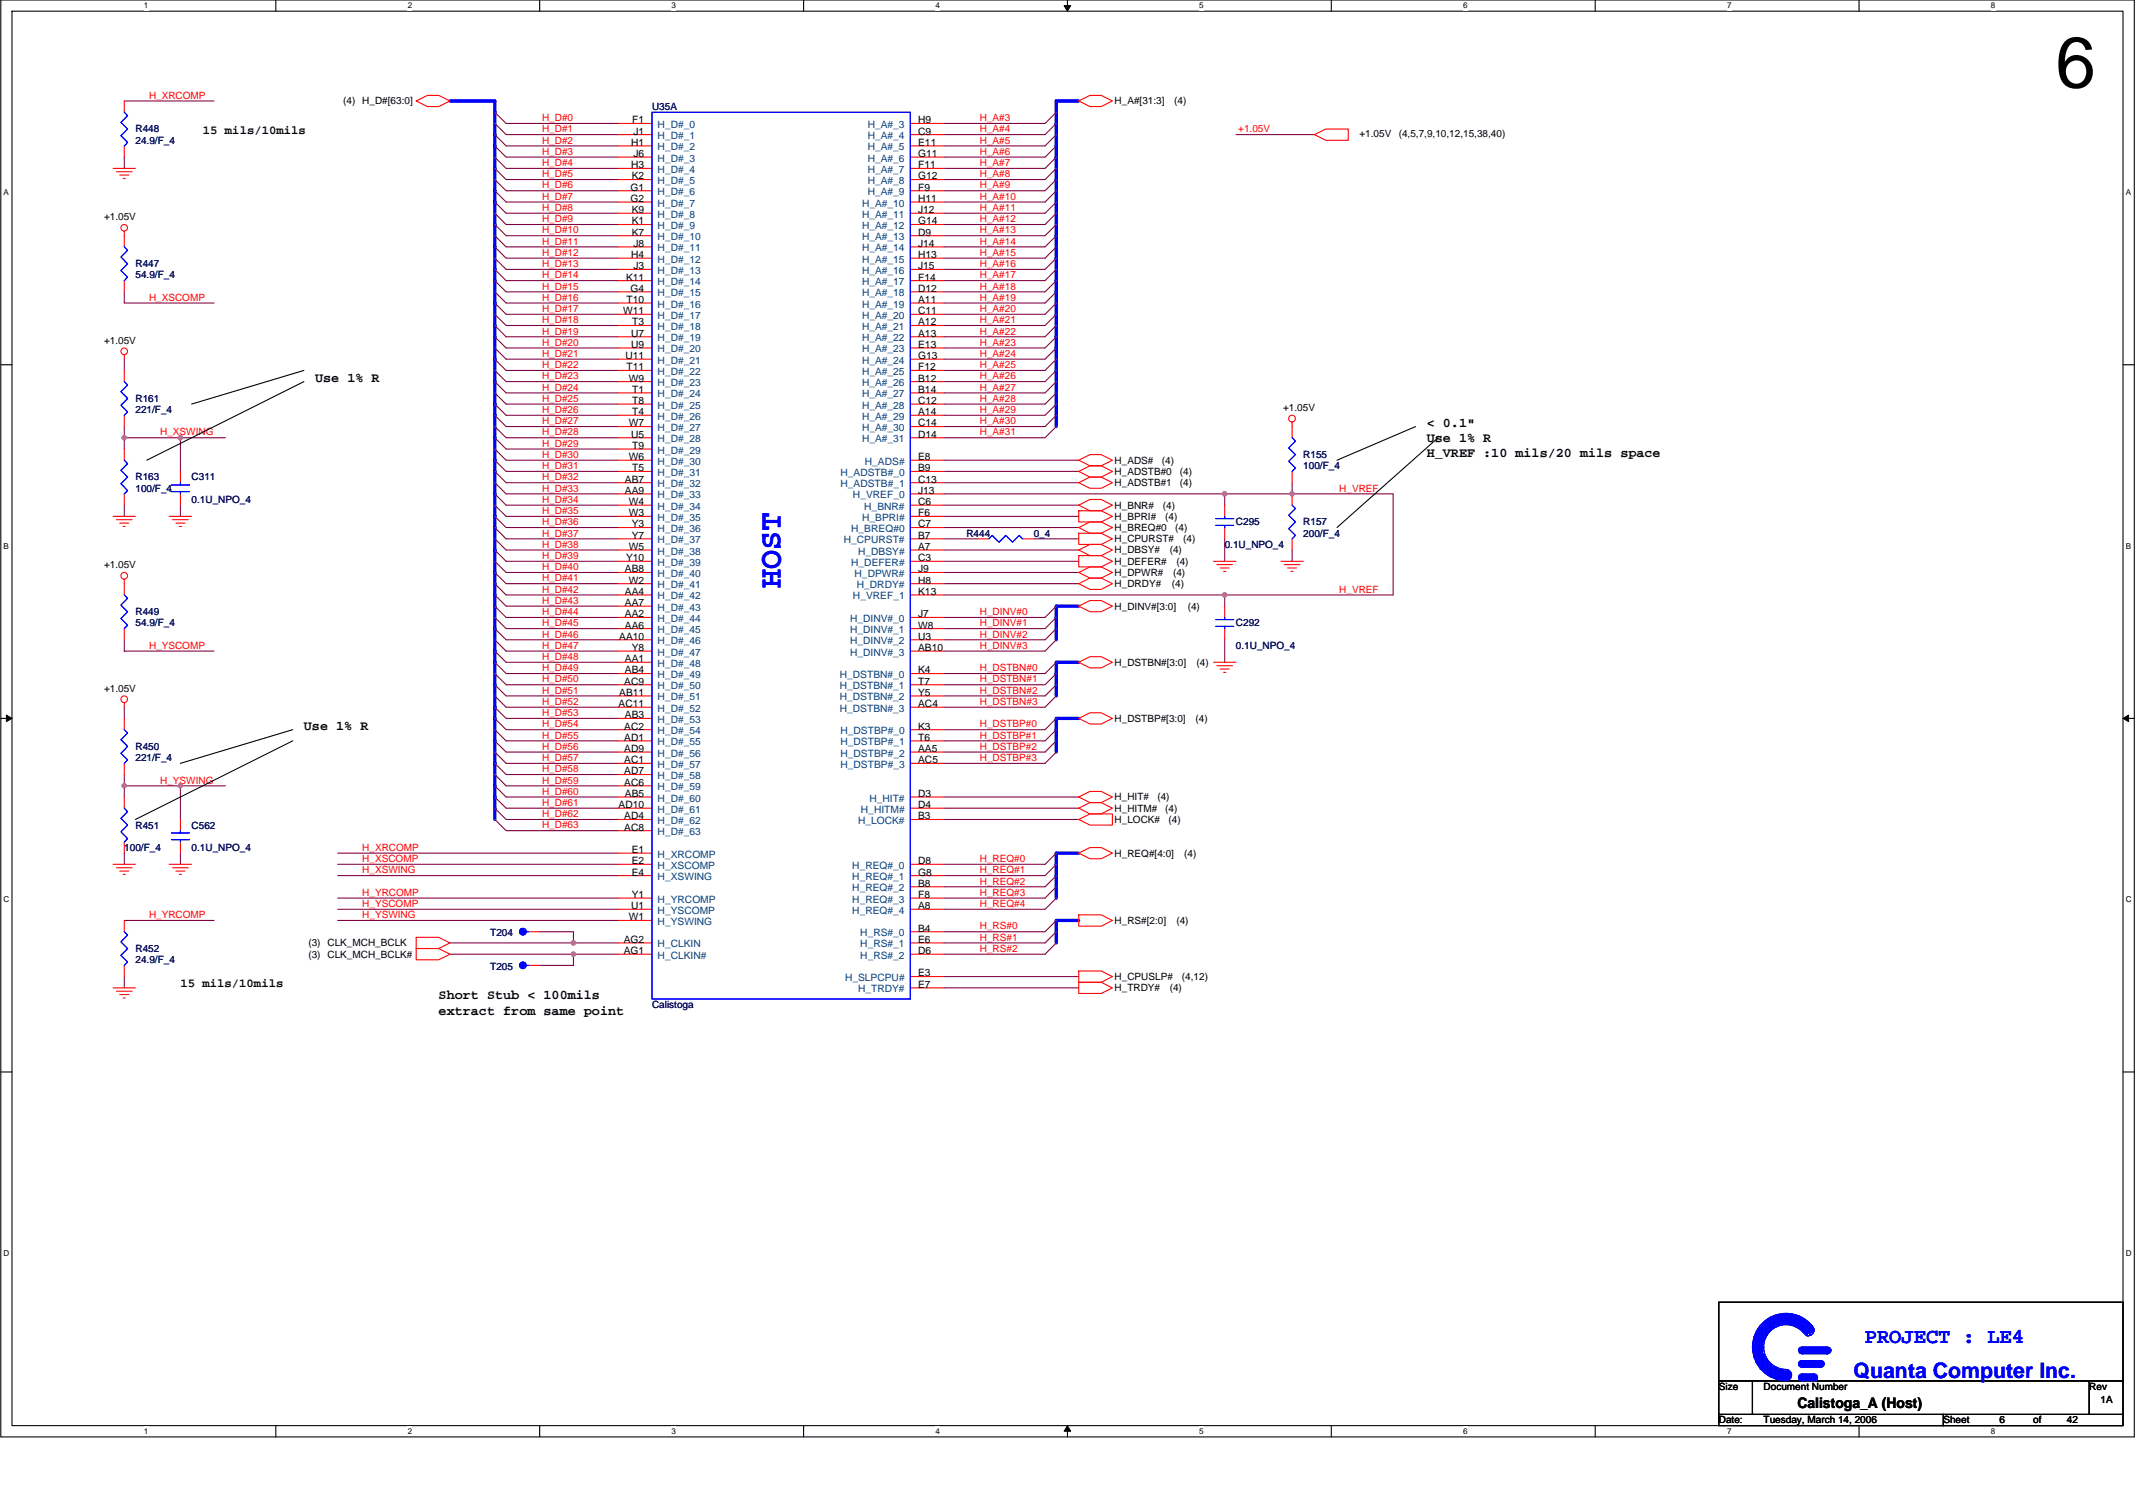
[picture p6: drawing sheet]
<svg xmlns="http://www.w3.org/2000/svg" width="420mm" height="297mm" viewBox="0 0 420 297" stroke-linecap="round" stroke-linejoin="round" font-family="sans-serif">
<path d="M.2 0h419.8v282.9h-419.8zM2.4 2.2h415.4v278.4h-415.4z" fill="none" stroke="#000" stroke-width=".21"/>
<g fill="#fff">
<path d="M28.3 .2h.9v1.8h-.9z"/>
<path d="M28.3 280.8h.9v1.8h-.9z"/>
</g>
<path d="M54.3 0v2.2M54.3 280.6v2.2" fill="none" stroke="#000" stroke-width=".21"/>
<g fill="#fff">
<path d="M80.2 .2h.9v1.8h-.9z"/>
<path d="M80.2 280.8h.9v1.8h-.9z"/>
</g>
<path d="M106.2 0v2.2M106.2 280.6v2.2" fill="none" stroke="#000" stroke-width=".21"/>
<g fill="#fff">
<path d="M132.2 .2h.8v1.8h-.8z"/>
<path d="M132.2 280.8h.8v1.8h-.8z"/>
</g>
<path d="M158.1 0v2.2M158.1 280.6v2.2" fill="none" stroke="#000" stroke-width=".21"/>
<g fill="#fff">
<path d="M184.1 .2h.9v1.8h-.9z"/>
<path d="M184.1 280.8h.9v1.8h-.9z"/>
</g>
<path d="M210.1 0v2.2M210.1 280.6v2.2" fill="none" stroke="#000" stroke-width=".21"/>
<path d="M209.4 1.1h1.3l-.6 1.1zM210.1 280.6l.6 1.1h-1.3z" fill="#000" stroke="#000" stroke-width=".2"/>
<g fill="#fff">
<path d="M236 .2h.9v1.8h-.9z"/>
<path d="M236 280.8h.9v1.8h-.9z"/>
</g>
<path d="M262 0v2.2M262 280.6v2.2" fill="none" stroke="#000" stroke-width=".21"/>
<g fill="#fff">
<path d="M287.9 .2h.9v1.8h-.9z"/>
<path d="M287.9 280.8h.9v1.8h-.9z"/>
</g>
<path d="M313.9 0v2.2M313.9 280.6v2.2" fill="none" stroke="#000" stroke-width=".21"/>
<g fill="#fff">
<path d="M339.9 .2h.9v1.8h-.9z"/>
<path d="M339.9 280.8h.9v1.8h-.9z"/>
</g>
<path d="M365.9 0v2.2M365.9 280.6v2.2" fill="none" stroke="#000" stroke-width=".21"/>
<g fill="#fff">
<path d="M391.8 .2h.9v1.8h-.9z"/>
<path d="M391.8 280.8h.9v1.8h-.9z"/>
<path d="M.7 37h1.1v1.8h-1.1z"/>
<path d="M418.3 37h1.1v1.8h-1.1z"/>
<path d="M.7 106.6h1.1v1.8h-1.1z"/>
<path d="M418.3 106.6h1.1v1.8h-1.1z"/>
</g>
<path d="M.2 71.8h2.2M417.8 71.8h2.2" fill="none" stroke="#000" stroke-width=".21"/>
<g fill="#fff">
<path d="M.7 176.2h1.2v1.8h-1.2z"/>
<path d="M418.3 176.2h1.2v1.8h-1.2z"/>
</g>
<path d="M.2 141.4h2.2M417.8 141.4h2.2" fill="none" stroke="#000" stroke-width=".21"/>
<path d="M1.3 140.8l1.1 .6-1.1 .6zM417.8 141.4l1.1-.6v1.2z" fill="#000" stroke="#000" stroke-width=".2"/>
<g fill="#fff">
<path d="M.7 245.8h1.2v1.8h-1.2z"/>
<path d="M418.3 245.8h1.2v1.8h-1.2z"/>
</g>
<g fill="none" stroke="#000" stroke-width=".21">
<path d="M59.8 72.9l-22.1 6.6M59.8 75.1l-30.9 15.5M278.6 84l-15.5 6.6M283 86.2l-19.9 17.6M57.6 143.6l-22.1 6.7M57.6 145.8l-30.9 15.5M.2 211h2.2M417.8 211h2.2M338.3 256.3h79.5v15.5h-79.5zM338.3 271.8h6.6v6.6h-6.6zM338.3 278.4h44.1v2.2h-44.1zM344.9 271.8h66.3v6.6h-66.3z"/>
<path d="M382.4 278.4h35.4v2.2h-35.4zM411.2 271.8h6.6v6.6h-6.6z"/>
</g>
<path d="M88.6 19.9h8.8v141.4M212.3 19.9h-4.4v64.1M212.3 119.3h-4.4v6.6M212.3 130.4h-4.4v6.6M212.3 141.4h-4.4v6.6M212.3 167.9h-4.4v8.9M212.3 181.2h-4.4v4.4" fill="none" stroke="#00f" stroke-width=".66"/>
<g fill="none" stroke="#800040" stroke-width=".21">
<path d="M24.5 19.9h17.6M24.5 30.9v2.2M97.4 22.1l2.2 2.2h22.1M97.4 24.3l2.2 2.2h22.1M97.4 26.5l2.2 2.2h22.1M97.4 28.7l2.2 2.2h22.1M97.4 30.9l2.2 2.2h22.1M97.4 33.1l2.2 2.2h22.1M97.4 35.3l2.2 2.2h22.1M97.4 37.5l2.2 2.3h22.1M97.4 39.8l2.2 2.2h22.1M207.9 22.1l-2.2 2.2h-19.9"/>
<path d="M207.9 24.3l-2.2 2.2h-19.9M207.9 26.5l-2.2 2.2h-19.9M207.9 28.7l-2.2 2.2h-19.9M207.9 30.9l-2.2 2.2h-19.9M207.9 33.1l-2.2 2.2h-19.9M207.9 35.3l-2.2 2.2h-19.9M207.9 37.5l-2.2 2.3h-19.9M207.9 39.8l-2.2 2.2h-19.9M243.2 26.5h15.5M24.5 57.4v2.2h17.6M97.4 42l2.2 2.2h22.1M97.4 44.2l2.2 2.2h22.1"/>
<path d="M97.4 46.4l2.2 2.2h22.1M97.4 48.6l2.2 2.2h22.1M97.4 50.8l2.2 2.2h22.1M97.4 53l2.2 2.2h22.1M97.4 55.2l2.2 2.2h22.1M97.4 57.4l2.2 2.2h22.1M97.4 59.6l2.2 2.3h22.1M207.9 42l-2.2 2.2h-19.9M207.9 44.2l-2.2 2.2h-19.9M207.9 46.4l-2.2 2.2h-19.9M207.9 48.6l-2.2 2.2h-19.9M207.9 50.8l-2.2 2.2h-19.9"/>
<path d="M207.9 53l-2.2 2.2h-19.9M207.9 55.2l-2.2 2.2h-19.9M207.9 57.4l-2.2 2.2h-19.9M207.9 59.6l-2.2 2.3h-19.9M24.5 70.7v2.2M97.4 61.9l2.2 2.2h22.1M97.4 64.1l2.2 2.2h22.1M97.4 66.3l2.2 2.2h22.1M97.4 68.5l2.2 2.2h22.1M97.4 70.7l2.2 2.2h22.1M97.4 72.9l2.2 2.2h22.1M97.4 75.1l2.2 2.2h22.1"/>
<path d="M97.4 77.3l2.2 2.2h22.1M97.4 79.5l2.2 2.2h22.1M207.9 61.9l-2.2 2.2h-19.9M207.9 64.1l-2.2 2.2h-19.9M207.9 66.3l-2.2 2.2h-19.9M207.9 68.5l-2.2 2.2h-19.9M207.9 70.7l-2.2 2.2h-19.9M207.9 72.9l-2.2 2.2h-19.9M207.9 75.1l-2.2 2.2h-19.9M207.9 77.3l-2.2 2.2h-19.9M207.9 79.5l-2.2 2.2h-19.9M24.5 86.2h19.9"/>
<path d="M24.5 84v4.4M24.5 99.4v2.2M35.5 86.2v6.6M35.5 99.4v2.2M97.4 84l2.2 2.2h22.1M97.4 95l2.2 2.2h22.1M97.4 81.7l2.2 2.3h22.1M97.4 88.4l2.2 2.2h22.1M97.4 90.6l2.2 2.2h22.1M97.4 92.8l2.2 2.2h22.1M97.4 99.4l2.2 2.2h22.1M97.4 86.2l2.2 2.2h22.1"/>
<path d="M97.4 97.2l2.2 2.2h22.1M185.8 97.2h88.4v19.9h-88.4M185.8 90.6h26.5M185.8 92.8h26.5M185.8 95h26.5M185.8 99.4h26.5M207.9 84l-2.2 2.2h-19.9M207.9 81.7l-2.2 2.3h-19.9M241 97.2v2.2M254.3 95v2.2M97.4 101.6l2.2 2.2h22.1M97.4 108.3l2.2 2.2h22.1"/>
<path d="M97.4 110.5l2.2 2.2h22.1M97.4 112.7l2.2 2.2h22.1M97.4 119.3l2.2 2.2h22.1M97.4 114.9l2.2 2.2h22.1M97.4 106.1l2.2 2.2h22.1M97.4 103.8l2.2 2.3h22.1M97.4 117.1l2.2 2.2h22.1M185.8 101.6h26.5M185.8 103.8h26.5M185.8 110.5h26.5M185.8 112.7h26.5M185.8 114.9h26.5"/>
<path d="M185.8 108.3h26.5M185.8 106.1h6.6M203.4 106.1h8.9M207.9 119.3l-2.2 2.2h-19.9M241 106.1v4.4M241 117.1v2.2M254.3 108.3v2.2M24.5 125.9v2.3h17.6M24.5 139.2v2.2M97.4 121.5l2.2 2.2h22.1M97.4 123.7l2.2 2.2h22.1M97.4 125.9l2.2 2.3h22.1"/>
<path d="M97.4 130.4l2.2 2.2h22.1M97.4 132.6l2.2 2.2h22.1M97.4 134.8l2.2 2.2h22.1M97.4 137l2.2 2.2h22.1M97.4 128.2l2.2 2.2h22.1M97.4 139.2l2.2 2.2h22.1M207.9 121.5l-2.2 2.2h-19.9M207.9 123.7l-2.2 2.2h-19.9M207.9 125.9l-2.2 2.3h-19.9M207.9 130.4l-2.2 2.2h-19.9M207.9 132.6l-2.2 2.2h-19.9M207.9 134.8l-2.2 2.2h-19.9"/>
<path d="M207.9 137l-2.2 2.2h-19.9M241 125.9v4.5M24.5 154.7h11v6.6M24.5 152.5v4.4M35.5 154.7h8.9M97.4 141.4l2.2 2.2h22.1M97.4 143.6l2.2 2.2h22.1M97.4 145.8l2.2 2.2h22.1M97.4 148l2.2 2.3h22.1M97.4 154.7l2.2 2.2h22.1M97.4 156.9l2.2 2.2h22.1M97.4 159.1l2.2 2.2h22.1"/>
<path d="M97.4 152.5l2.2 2.2h22.1M97.4 150.3l2.2 2.2h22.1M185.8 156.9h26.5M185.8 159.1h26.5M207.9 141.4l-2.2 2.2h-19.9M207.9 143.6l-2.2 2.2h-19.9M207.9 145.8l-2.2 2.2h-19.9M207.9 148l-2.2 2.3h-19.9M24.5 167.9v2.2M35.5 167.9v2.2M66.5 170.1h55.2M66.5 172.4h55.2"/>
<path d="M66.5 176.8h55.2M66.5 179h55.2M66.5 167.9h55.2M97.4 161.3l2.2 2.2h22.1M185.8 161.3h26.5M207.9 167.9l-2.2 2.2h-19.9M207.9 170.1l-2.2 2.3h-19.9M207.9 172.4l-2.2 2.2h-19.9M207.9 174.6l-2.2 2.2h-19.9M207.9 176.8l-2.2 2.2h-19.9M24.5 192.2v2.3M24.5 181.2h17.6"/>
<path d="M66.5 181.2h55.2M88.6 187.8h24.2v2.2h-6.6M88.6 185.6h33.1M106.2 183.4h6.6v2.2M112.8 187.8h8.9M185.8 192.2h26.5M185.8 194.5h26.5M207.9 183.4l-2.2 2.2h-19.9M207.9 181.2l-2.2 2.2h-19.9M207.9 185.6l-2.2 2.2h-19.9"/>
</g>
<g fill="#f0f" stroke="#f0f" stroke-width=".21">
<circle cx="35.5" cy="86.2" r=".43"/>
<circle cx="24.4" cy="86.2" r=".43"/>
<circle cx="241" cy="97.2" r=".43"/>
<circle cx="35.5" cy="154.7" r=".43"/>
<circle cx="24.5" cy="154.7" r=".43"/>
<circle cx="254.3" cy="97.2" r=".43"/>
<circle cx="112.8" cy="185.6" r=".43"/>
<circle cx="112.8" cy="187.8" r=".43"/>
<circle cx="241" cy="117.1" r=".43"/>
</g>
<g fill="none" stroke="#f00" stroke-width=".21">
<path d="M24.5 19.9v2.2M81.9 19.9l2.2-1.1h2.2l2.3 1.1-2.3 1.1h-2.2zM212.3 19.9l2.2-1.1h2.2l2.2 1.1-2.2 1.1h-2.2zM22.3 33.1h4.4M22.9 33.8h3.1M23.6 34.5h1.7M24.2 35.1h.5M24.5 28.7v2.2M121.7 33.1h6.6M121.7 24.3h6.6M121.7 26.5h6.6M121.7 28.7h6.6"/>
<path d="M121.7 30.9h6.6M121.7 35.3h6.6M121.7 37.5h6.6M121.7 39.8h6.6M179.1 33.1h6.7M179.1 24.3h6.7M179.1 26.5h6.7M179.1 28.7h6.7M179.1 30.9h6.7M179.1 35.3h6.7M179.1 37.5h6.7M179.1 39.8h6.7"/>
<path d="M258.7 26.5l2.2-1.1h4.4v2.2h-4.4zM24.5 45.5v3.1M24.5 55.2v2.2M121.7 42h6.6M121.7 44.2h6.6M121.7 46.4h6.6M121.7 48.6h6.6M121.7 50.8h6.6M121.7 53h6.6M121.7 55.2h6.6M121.7 57.4h6.6M121.7 59.6h6.6"/>
<path d="M179.1 42h6.7M179.1 44.2h6.7M179.1 46.4h6.7M179.1 48.6h6.7M179.1 50.8h6.7M179.1 53h6.7M179.1 55.2h6.7M179.1 57.4h6.7M179.1 59.6h6.7M24.5 69.8v.9M24.5 72.9v2.2M121.7 61.9h6.6"/>
<path d="M121.7 64.1h6.6M121.7 66.3h6.6M121.7 68.5h6.6M121.7 70.7h6.6M121.7 72.9h6.6M121.7 75.1h6.6M121.7 77.3h6.6M121.7 79.5h6.6M179.1 61.9h6.7M179.1 64.1h6.7M179.1 66.3h6.7M179.1 68.5h6.7"/>
<path d="M179.1 70.7h6.7M179.1 72.9h6.7M179.1 75.1h6.7M179.1 77.3h6.7M179.1 79.5h6.7M24.5 81.7v2.3M24.5 88.4v2.2M24.5 97.2v2.2M35.5 92.8v2.2M35.5 97.2v2.2M121.7 81.7h6.6M121.7 84h6.6"/>
<path d="M121.7 86.2h6.6M121.7 90.6h6.6M121.7 92.8h6.6M121.7 95h6.6M121.7 97.2h6.6M121.7 99.4h6.6M121.7 88.4h6.6M179.1 81.7h6.7M179.1 84h6.7M179.1 86.2h6.7M179.1 90.6h6.7M179.1 92.8h6.7"/>
<path d="M179.1 95h6.7M179.1 97.2h6.7M179.1 99.4h6.7M212.3 90.6l2.2-1.1h2.2l2.2 1.1-2.2 1.1h-2.2zM212.3 92.8l2.2-1.1h2.2l2.2 1.1-2.2 1.1h-2.2zM212.3 95l2.2-1.1h2.2l2.2 1.1-2.2 1.1h-2.2zM212.3 99.4l2.2-1.1h2.2l2.2 1.1-2.2 1.1h-2.2zM241 99.4v2.2M254.3 83.1v3.1M254.3 92.8v2.2M254.3 97.2v2.2M22.3 101.6h4.4"/>
<path d="M22.9 102.3h3.1M23.6 103h1.7M24.2 103.6h.5M24.5 114v3.1M33.3 101.6h4.4M34 102.3h3.1M34.6 103h1.8M35.3 103.6h.4M121.7 110.5h6.6M121.7 101.6h6.6M121.7 106.1h6.6M121.7 103.8h6.6"/>
<path d="M121.7 108.3h6.6M121.7 112.7h6.6M121.7 114.9h6.6M121.7 117.1h6.6M121.7 119.3h6.6M179.1 110.5h6.7M179.1 101.6h6.7M179.1 106.1h6.7M179.1 103.8h6.7M179.1 108.3h6.7M179.1 112.7h6.7M179.1 114.9h6.7"/>
<path d="M179.1 117.1h6.7M192.4 106.1h2.2M201.2 106.1h2.2M212.3 119.3l2.2-1.1h2.2l2.2 1.1-2.2 1.1h-2.2zM212.3 103.8l2.2-1.1h2.2l2.2 1.1-2.2 1.2h-2.2zM212.3 108.3l2.2-1.1h2.2l2.2 1.1-2.2 1.1h-2.2zM212.3 114.9l2.2-1.1h2.2l2.2 1.1-2.2 1.1h-2.2zM212.3 112.7l2.2-1.1h2.2l2.2 1.1-2.2 1.1h-2.2zM212.3 100.5h4.4l2.2 1.1-2.2 1.1h-4.4zM212.3 105h4.4l2.2 1.1-2.2 1.1h-4.4zM212.3 109.4h4.4l2.2 1.1-2.2 1.1h-4.4zM238.8 110.5h4.4"/>
<path d="M239.5 111.1h3.1M240.1 111.8h1.8M240.8 112.5h.4M241 103.8v2.3M241 119.3v2.2M252.1 110.5h4.4M252.7 111.1h3.1M253.4 111.8h1.8M254.1 112.5h.4M254.3 106.1v2.2M24.5 123.7v2.2M24.5 138.3v.9"/>
<path d="M121.7 130.4h6.6M121.7 121.5h6.6M121.7 123.7h6.6M121.7 125.9h6.6M121.7 128.2h6.6M121.7 132.6h6.6M121.7 134.8h6.6M121.7 137h6.6M121.7 139.2h6.6M179.1 121.5h6.7M179.1 123.7h6.7M179.1 125.9h6.7"/>
<path d="M179.1 128.2h6.7M179.1 132.6h6.7M179.1 134.8h6.7M179.1 137h6.7M179.1 139.2h6.7M212.3 130.4l2.2-1.1h2.2l2.2 1.1-2.2 1.1h-2.2zM238.8 130.4h4.4M239.5 131h3.1M240.1 131.7h1.8M240.8 132.4h.4M241 123.7v2.2M24.5 141.4v2.2"/>
<path d="M24.5 150.3v2.2M24.5 156.9v2.2M121.7 141.4h6.6M121.7 143.6h6.6M121.7 145.8h6.6M121.7 148h6.6M121.7 150.3h6.6M121.7 152.5h6.6M121.7 154.7h6.6M121.7 156.9h6.6M121.7 159.1h6.6M179.1 143.6h6.7"/>
<path d="M179.1 145.8h6.7M179.1 148h6.7M179.1 150.3h6.7M179.1 156.9h6.7M179.1 159.1h6.7M212.3 141.4l2.2-1.1h2.2l2.2 1.1-2.2 1.1h-2.2zM212.3 156.9l2.2-1.1h2.2l2.2 1.1-2.2 1.1h-2.2zM212.3 159.1l2.2-1.1h2.2l2.2 1.1-2.2 1.1h-2.2zM22.3 170.1h4.4M22.9 170.8h3.1M23.6 171.5h1.7M24.2 172.1h.5"/>
<path d="M24.5 165.7v2.2M33.3 170.1h4.4M34 170.8h3.1M34.6 171.5h1.8M35.3 172.1h.4M35.5 161.3v2.2M35.5 165.7v2.2M121.7 170.1h6.6M121.7 167.9h6.6M121.7 172.4h6.6M121.7 176.8h6.6M121.7 179h6.6"/>
<path d="M121.7 161.3h6.6M121.7 163.5h6.6M179.1 170.1h6.7M179.1 172.4h6.7M179.1 176.8h6.7M179.1 179h6.7M179.1 161.3h6.7M179.1 174.6h6.7M212.3 167.9l2.2-1.1h2.2l2.2 1.1-2.2 1.1h-2.2zM212.3 161.3l2.2-1.1h4.4v2.2h-4.4zM22.3 194.5h4.4M22.9 195.1h3.1"/>
<path d="M23.6 195.8h1.7M24.2 196.4h.5M24.5 181.2v2.2M24.5 190v2.2M81.9 184.5h4.4l2.3 1.1-2.3 1.1h-4.4zM81.9 186.7h4.4l2.3 1.1-2.3 1.1h-4.4zM104 183.4h2.2M104 190h2.2M121.7 187.8h6.6M121.7 185.6h6.6M121.7 181.2h6.6M179.1 194.5h6.7"/>
<path d="M179.1 183.4h6.7M179.1 187.8h6.7M179.1 185.6h6.7M179.1 192.2h6.7M212.3 180.1h4.4l2.2 1.1-2.2 1.1h-4.4zM212.3 191.1h4.4l2.2 1.1-2.2 1.2h-4.4zM212.3 193.4h4.4l2.2 1.1-2.2 1.1h-4.4z"/>
<circle cx="24.4" cy="44.8" r=".65"/>
<circle cx="24.4" cy="69.1" r=".65"/>
<circle cx="254.3" cy="82.4" r=".66"/>
<circle cx="24.4" cy="113.3" r=".65"/>
<circle cx="24.4" cy="137.6" r=".65"/>
</g>
<g fill="none" stroke="#00f" stroke-width=".21">
<path d="M24.5 22.1l.6 .7-1.3 1.3 1.3 1.3-1.3 1.3 1.3 1.3-.6 .7M128.3 22.1h50.8v174.6h-50.8zM24.5 48.6l.6 .7-1.3 1.3 1.3 1.3-1.3 1.4 1.3 1.3-.6 .6M24.5 75.1l.6 .7-1.3 1.3 1.3 1.3-1.3 1.4 1.3 1.3-.6 .6M24.5 90.6l.6 .6-1.3 1.4 1.3 1.3-1.3 1.3 1.3 1.4-.6 .6M33.7 96.8h3.6M33.7 95.5h3.6M35.5 95v.5M35.5 96.8v.4M254.3 86.2l.6 .6-1.3 1.4 1.3 1.3-1.3 1.3 1.3 1.3-.6 .7M254.3 99.4l.6 .7-1.3 1.3 1.3 1.3-1.3 1.4 1.3 1.3-.6 .7M24.5 117.1l.6 .7-1.3 1.3 1.3 1.3-1.3 1.4 1.3 1.3-.6 .6"/>
<path d="M194.6 106.1l.7-.7 1.3 1.3 1.3-1.3 1.4 1.3 1.3-1.3 .6 .7M239.3 103.4h3.5M239.3 102.1h3.5M241 101.6v.5M241 103.4v.4M239.3 123.3h3.5M239.3 122h3.5M241 121.5v.5M241 123.3v.4M24.5 143.6l.6 .7-1.3 1.3 1.3 1.3-1.3 1.4 1.3 1.3-.6 .7M24.5 159.1l.6 .7-1.3 1.3 1.3 1.3-1.3 1.3 1.3 1.4-.6 .6M33.7 165.3h3.6"/>
<path d="M33.7 164h3.6M35.5 163.5v.5M35.5 165.3v.4M24.5 183.4l.6 .7-1.3 1.3 1.3 1.3-1.3 1.3 1.3 1.4-.6 .6M103.6 183.4h.4M103.6 190h.4M349.5 259l.2-.2v2.2l-.2-.2zM349.7 259.9a5.5 5.5 0 0 1 6.8 2.9M349.7 259.7l1.7-.3a5.7 5.7 0 0 1 5.1 2.9M349.7 259.5a6 6 0 0 1 7 2.8M349.9 259.2l1.5-.2a6.2 6.2 0 0 1 5.5 3.1M349.9 258.9a6.5 6.5 0 0 1 7.1 3"/>
<path d="M350 259v1.8M345.1 263.6v3.1l.2 .7v-4.4l.2-.5v5.5l.3 .3v-6.2l.2-.5v7.1l.2 .2v-7.5l.2-.2v8.4M346.7 269.6v-8.6l.2-.2v9h.2v-3.3l.2 .4v3.1l.2 .3v-2.9l.3 .4v2.7l.2 .2v-2.7l.2 .3v2.6h.2v-2.4l.2 .2v2.4h.3v-2.2l.2 .3v1.9l.2 .3v-2.2l.2 .2v2h.2v-1.8M347.1 260.3v3.8l.2-.7v-3.1l.2-.2v2.9l.3-.3v-2.8l.2-.2v2.6l.2-.2v-2.7h.2v2.5l.2-.3v-2.2l.3-.2v2.2l.2-.2v-2l.2-.2v2.2M349.7 269.4v.2h.3v1.8h.2v-1.8h.2v2h-.4l.6-2v2l.2-.2v-1.8l.3 .4v1.6h.2v-1.8h.2v1.8h.2v-1.8h.2v1.8l.3-.2v-1.4l.2 .3v.8M349.7 260.4a5.1 5.1 0 0 1 6.1 2.1M349.8 260.8a4.7 4.7 0 0 1 5.8 2.2M349.8 260.6l1.6-.3a4.8 4.8 0 0 1 4.4 2.7M349.8 260.1l1.6-.2a5.3 5.3 0 0 1 4.8 2.9M354.1 265.4h6v.2h-6.2v.2h6.5l-.3 .2h-6l.3 .3h5.7M354.1 268h4.7v.3h-4.7l-.2 .2h5.1l-.2 .2h-4.9l.5 .2h4.2M354.1 270.7h3.4v.2h-3.6v.2h3.8l-.2 .3h-3.6l.5 .2h3.1"/>
<path d="M354.6 270.5h2.4M354.6 271.8h2.4M354.6 269.2h3.8M354.6 267.8h3.8M354.6 266.5h5.1M354.6 265.2h5.1M354.9 262.4a4.4 4.4 0 0 0-4.9-1.4 4.4 4.4 0 0 0-2.9 4.2 4.4 4.4 0 0 0 4.4 4.4M356.7 261a6.6 6.6 0 0 0-7.4-2.1 6.6 6.6 0 0 0-4.4 6.3 6.6 6.6 0 0 0 6.6 6.6"/>
<circle cx="102.9" cy="183.4" r=".66"/>
<circle cx="102.9" cy="190" r=".65"/>
<circle cx="351.5" cy="270.7" r="1.1"/>
<circle cx="354.6" cy="268.5" r=".66"/>
<circle cx="354.6" cy="271.1" r=".66"/>
<circle cx="354.6" cy="265.8" r=".65"/>
<circle cx="355.9" cy="261.8" r="1.09"/>
<circle cx="357" cy="271.1" r=".66"/>
<circle cx="358.3" cy="268.5" r=".65"/>
<circle cx="359.7" cy="265.8" r=".65"/>
</g>
<g fill="#00f" stroke="#00f" stroke-width=".21">
<circle cx="102.9" cy="183.4" r=".43"/>
<circle cx="102.9" cy="190" r=".43"/>
</g>
<text font-size="14.1" x="404.5" y="17.2">6</text>
<text font-size="6.4" fill="#00f" x="153.6" y="115.8" transform="rotate(-90 153.6 115.8)">HOST</text>
<g font-size="4.2" fill="#00f">
<text x="367" y="264.3">PROJECT : LE4</text>
<text x="364.8" y="271.3">Quanta Computer Inc.</text>
</g>
<text font-size="2.9" x="353.7" y="277.1">Calistoga_A (Host)</text>
<g font-size="2.6">
<text x="62" y="75.1">Use 1% R</text>
<text x="280.8" y="84">&lt; 0.1&quot;</text>
<text x="280.8" y="87">Use 1% R</text>
<text x="280.8" y="90">H_VREF :10 mils/20 mils space</text>
<text x="59.8" y="143.6">Use 1% R</text>
<text x="86.3" y="196.7">Short Stub &lt; 100mils</text>
<text x="86.3" y="199.7">extract from same point</text>
</g>
<g font-size="2.4">
<text x="39.9" y="26.3">15 mils/10mils</text>
<text x="35.5" y="194.3">15 mils/10mils</text>
</g>
<g font-size="2" fill="#f00">
<text x="29.3" y="19.4">H_XRCOMP</text>
<text x="106.7" y="23.9">H_D#0</text>
<text x="192.8" y="23.9">H_A#3</text>
<text x="106.7" y="26.1">H_D#1</text>
<text x="106.7" y="28.3">H_D#2</text>
<text x="192.8" y="26.1">H_A#4</text>
<text x="192.8" y="28.3">H_A#5</text>
<text x="243.7" y="26.1">+1.05V</text>
<text x="106.7" y="30.5">H_D#3</text>
<text x="106.7" y="32.7">H_D#4</text>
<text x="106.7" y="34.9">H_D#5</text>
<text x="192.8" y="30.5">H_A#6</text>
<text x="192.8" y="32.7">H_A#7</text>
<text x="192.8" y="34.9">H_A#8</text>
<text x="106.7" y="37.1">H_D#6</text>
<text x="106.7" y="39.3">H_D#7</text>
<text x="106.7" y="41.5">H_D#8</text>
<text x="192.8" y="37.1">H_A#9</text>
<text x="192.8" y="39.3">H_A#10</text>
<text x="192.8" y="41.5">H_A#11</text>
<text x="106.7" y="43.8">H_D#9</text>
<text x="106.7" y="46">H_D#10</text>
<text x="192.8" y="43.8">H_A#12</text>
<text x="192.8" y="46">H_A#13</text>
<text x="106.7" y="48.2">H_D#11</text>
<text x="106.7" y="50.4">H_D#12</text>
<text x="106.7" y="52.6">H_D#13</text>
<text x="192.8" y="48.2">H_A#14</text>
<text x="192.8" y="50.4">H_A#15</text>
<text x="192.8" y="52.6">H_A#16</text>
<text x="29.3" y="59.2">H_XSCOMP</text>
<text x="106.7" y="54.8">H_D#14</text>
<text x="106.7" y="57">H_D#15</text>
<text x="106.7" y="59.2">H_D#16</text>
<text x="192.8" y="54.8">H_A#17</text>
<text x="192.8" y="57">H_A#18</text>
<text x="192.8" y="59.2">H_A#19</text>
<text x="106.7" y="61.4">H_D#17</text>
<text x="106.7" y="63.6">H_D#18</text>
<text x="106.7" y="65.8">H_D#19</text>
<text x="192.8" y="61.4">H_A#20</text>
<text x="192.8" y="63.6">H_A#21</text>
<text x="192.8" y="65.8">H_A#22</text>
<text x="106.7" y="68.1">H_D#20</text>
<text x="106.7" y="70.3">H_D#21</text>
<text x="192.8" y="68.1">H_A#23</text>
<text x="192.8" y="70.3">H_A#24</text>
<text x="106.7" y="72.5">H_D#22</text>
<text x="106.7" y="74.7">H_D#23</text>
<text x="106.7" y="76.9">H_D#24</text>
<text x="192.8" y="72.5">H_A#25</text>
<text x="192.8" y="74.7">H_A#26</text>
<text x="192.8" y="76.9">H_A#27</text>
<text x="106.7" y="79.1">H_D#25</text>
<text x="106.7" y="81.3">H_D#26</text>
<text x="106.7" y="83.5">H_D#27</text>
<text x="192.8" y="79.1">H_A#28</text>
<text x="192.8" y="81.3">H_A#29</text>
<text x="192.8" y="83.5">H_A#30</text>
<text x="31.5" y="85.7">H_XSWING</text>
<text x="106.7" y="85.7">H_D#28</text>
<text x="106.7" y="87.9">H_D#29</text>
<text x="192.8" y="85.7">H_A#31</text>
<text x="106.7" y="90.1">H_D#30</text>
<text x="106.7" y="92.4">H_D#31</text>
<text x="106.7" y="94.6">H_D#32</text>
<text x="106.7" y="96.8">H_D#33</text>
<text x="106.7" y="99">H_D#34</text>
<text x="106.7" y="101.2">H_D#35</text>
<text x="263.6" y="96.8">H_VREF</text>
<text x="106.7" y="103.4">H_D#36</text>
<text x="106.7" y="105.6">H_D#37</text>
<text x="106.7" y="107.8">H_D#38</text>
<text x="106.7" y="110">H_D#39</text>
<text x="106.7" y="112.2">H_D#40</text>
<text x="106.7" y="114.4">H_D#41</text>
<text x="106.7" y="116.7">H_D#42</text>
<text x="106.7" y="118.9">H_D#43</text>
<text x="263.6" y="116.7">H_VREF</text>
<text x="106.7" y="121.1">H_D#44</text>
<text x="106.7" y="123.3">H_D#45</text>
<text x="106.7" y="125.5">H_D#46</text>
<text x="192.8" y="121.1">H_DINV#0</text>
<text x="192.8" y="123.3">H_DINV#1</text>
<text x="192.8" y="125.5">H_DINV#2</text>
<text x="29.3" y="127.7">H_YSCOMP</text>
<text x="106.7" y="127.7">H_D#47</text>
<text x="106.7" y="129.9">H_D#48</text>
<text x="192.8" y="127.7">H_DINV#3</text>
<text x="106.7" y="132.1">H_D#49</text>
<text x="106.7" y="134.3">H_D#50</text>
<text x="106.7" y="136.5">H_D#51</text>
<text x="192.8" y="132.1">H_DSTBN#0</text>
<text x="192.8" y="134.3">H_DSTBN#1</text>
<text x="192.8" y="136.5">H_DSTBN#2</text>
<text x="106.7" y="138.8">H_D#52</text>
<text x="106.7" y="141">H_D#53</text>
<text x="106.7" y="143.2">H_D#54</text>
<text x="192.8" y="138.8">H_DSTBN#3</text>
<text x="192.8" y="143.2">H_DSTBP#0</text>
<text x="106.7" y="145.4">H_D#55</text>
<text x="106.7" y="147.6">H_D#56</text>
<text x="106.7" y="149.8">H_D#57</text>
<text x="192.8" y="145.4">H_DSTBP#1</text>
<text x="192.8" y="147.6">H_DSTBP#2</text>
<text x="192.8" y="149.8">H_DSTBP#3</text>
<text x="31.5" y="154.2">H_YSWING</text>
<text x="106.7" y="152">H_D#58</text>
<text x="106.7" y="154.2">H_D#59</text>
<text x="106.7" y="156.4">H_D#60</text>
<text x="106.7" y="158.6">H_D#61</text>
<text x="106.7" y="160.9">H_D#62</text>
<text x="71.3" y="167.5">H_XRCOMP</text>
<text x="106.7" y="163.1">H_D#63</text>
<text x="71.3" y="169.7">H_XSCOMP</text>
<text x="71.3" y="171.9">H_XSWING</text>
<text x="192.8" y="169.7">H_REQ#0</text>
<text x="192.8" y="171.9">H_REQ#1</text>
<text x="71.3" y="176.3">H_YRCOMP</text>
<text x="71.3" y="178.5">H_YSCOMP</text>
<text x="192.8" y="174.1">H_REQ#2</text>
<text x="192.8" y="176.3">H_REQ#3</text>
<text x="192.8" y="178.5">H_REQ#4</text>
<text x="29.3" y="180.7">H_YRCOMP</text>
<text x="71.3" y="180.7">H_YSWING</text>
<text x="192.8" y="183">H_RS#0</text>
<text x="192.8" y="185.2">H_RS#1</text>
<text x="192.8" y="187.4">H_RS#2</text>
</g>
<g font-size="2">
<text x="67.6" y="20.6">(4) H_D#[63:0]</text>
<text x="219.4" y="20.6">H_A#[31:3]</text>
<text x="231.1" y="20.6">(4)</text>
<text x="124.2" y="28.7">H1</text>
<text x="124.4" y="24.3">F1</text>
<text x="124.6" y="26.5">J1</text>
<text x="180.7" y="24.3">H9</text>
<text x="180.7" y="26.5">C9</text>
<text x="180.7" y="28.7">E11</text>
<text x="267.5" y="27">+1.05V</text>
<text x="275.3" y="27">(4,5,7,9,10,12,15,38,40)</text>
<text x="124.2" y="33.1">H3</text>
<text x="124.3" y="35.3">K2</text>
<text x="124.6" y="30.9">J6</text>
<text x="180.7" y="30.9">G11</text>
<text x="180.7" y="33.1">F11</text>
<text x="180.7" y="35.3">G12</text>
<text x="124.1" y="37.5">G1</text>
<text x="124.1" y="39.8">G2</text>
<text x="124.3" y="42">K9</text>
<text x="180.7" y="39.8">H11</text>
<text x="180.7" y="42">J12</text>
<text x="180.7" y="37.5">F9</text>
<text x="20.5" y="43.3">+1.05V</text>
<text x="124.3" y="44.2">K1</text>
<text x="124.3" y="46.4">K7</text>
<text x="180.7" y="44.2">G14</text>
<text x="180.7" y="46.4">D9</text>
<text x="124.2" y="50.8">H4</text>
<text x="124.6" y="48.6">J8</text>
<text x="124.6" y="53">J3</text>
<text x="180.7" y="48.6">J14</text>
<text x="180.7" y="50.8">H13</text>
<text x="180.7" y="53">J15</text>
<text x="123.2" y="55.2">K11</text>
<text x="123.3" y="59.6">T10</text>
<text x="124.1" y="57.4">G4</text>
<text x="180.7" y="55.2">F14</text>
<text x="180.7" y="57.4">D12</text>
<text x="180.7" y="59.6">A11</text>
<text x="122.6" y="61.8">W11</text>
<text x="124.4" y="64.1">T3</text>
<text x="180.7" y="61.8">C11</text>
<text x="180.7" y="64.1">A12</text>
<text x="20.5" y="67.6">+1.05V</text>
<text x="123.1" y="70.7">U11</text>
<text x="124.2" y="66.3">U7</text>
<text x="124.2" y="68.5">U9</text>
<text x="180.7" y="66.3">A13</text>
<text x="180.7" y="68.5">E13</text>
<text x="180.7" y="70.7">G13</text>
<text x="123.3" y="72.9">T11</text>
<text x="123.8" y="75.1">W9</text>
<text x="124.4" y="77.3">T1</text>
<text x="180.7" y="72.9">F12</text>
<text x="180.7" y="75.1">B12</text>
<text x="180.7" y="77.3">B14</text>
<text x="123.8" y="83.9">W7</text>
<text x="124.4" y="79.5">T8</text>
<text x="124.4" y="81.7">T4</text>
<text x="180.7" y="79.5">C12</text>
<text x="180.7" y="81.7">A14</text>
<text x="180.7" y="83.9">C14</text>
<text x="252.5" y="80.9">+1.05V</text>
<text x="124.2" y="86.1">U5</text>
<text x="124.4" y="88.4">T9</text>
<text x="180.7" y="86.1">D14</text>
<text x="123" y="95">AB7</text>
<text x="123.8" y="90.6">W6</text>
<text x="124.4" y="92.8">T5</text>
<text x="180.7" y="90.6">E8</text>
<text x="180.7" y="92.8">B9</text>
<text x="180.7" y="95">C13</text>
<text x="219.4" y="91.3">H_ADS#</text>
<text x="219.4" y="93.5">H_ADSTB#0</text>
<text x="219.4" y="95.7">H_ADSTB#1</text>
<text x="228.7" y="91.3">(4)</text>
<text x="232.2" y="93.5">(4)</text>
<text x="232.2" y="95.7">(4)</text>
<text x="123" y="97.2">AA9</text>
<text x="123.8" y="99.4">W4</text>
<text x="123.8" y="101.6">W3</text>
<text x="180.7" y="97.2">J13</text>
<text x="180.7" y="99.4">C6</text>
<text x="180.7" y="101.6">F6</text>
<text x="219.4" y="100.1">H_BNR#</text>
<text x="228.9" y="100.1">(4)</text>
<text x="124.3" y="103.8">Y3</text>
<text x="124.3" y="106">Y7</text>
<text x="180.7" y="103.8">C7</text>
<text x="180.7" y="106">B7</text>
<text x="219.4" y="104.5">H_BREQ#0</text>
<text x="219.4" y="102.3">H_BPRI#</text>
<text x="219.4" y="106.7">H_CPURST#</text>
<text x="229.3" y="102.3">(4)</text>
<text x="231.3" y="104.5">(4)</text>
<text x="232.8" y="106.7">(4)</text>
<text x="20.5" y="111.8">+1.05V</text>
<text x="123" y="112.7">AB8</text>
<text x="123.2" y="110.5">Y10</text>
<text x="123.8" y="108.2">W5</text>
<text x="180.7" y="108.2">A7</text>
<text x="180.7" y="110.5">C3</text>
<text x="180.7" y="112.7">J9</text>
<text x="219.4" y="108.9">H_DBSY#</text>
<text x="219.4" y="113.4">H_DPWR#</text>
<text x="219.4" y="111.1">H_DEFER#</text>
<text x="230.2" y="108.9">(4)</text>
<text x="230.9" y="113.4">(4)</text>
<text x="231.5" y="111.1">(4)</text>
<text x="123" y="117.1">AA4</text>
<text x="123" y="119.3">AA7</text>
<text x="123.8" y="114.9">W2</text>
<text x="180.7" y="117.1">K13</text>
<text x="180.7" y="114.9">H8</text>
<text x="219.4" y="120">H_DINV#[3:0]</text>
<text x="219.4" y="115.6">H_DRDY#</text>
<text x="230.6" y="115.6">(4)</text>
<text x="233.7" y="120">(4)</text>
<text x="121.9" y="125.9">AA10</text>
<text x="123" y="121.5">AA2</text>
<text x="123" y="123.7">AA6</text>
<text x="180.7" y="121.5">J7</text>
<text x="180.7" y="123.7">W8</text>
<text x="180.7" y="125.9">U3</text>
<text x="123" y="130.3">AA1</text>
<text x="124.3" y="128.1">Y8</text>
<text x="180.7" y="128.1">AB10</text>
<text x="219.4" y="131">H_DSTBN#[3:0]</text>
<text x="235.5" y="131">(4)</text>
<text x="20.5" y="136.1">+1.05V</text>
<text x="121.9" y="137">AB11</text>
<text x="122.9" y="134.8">AC9</text>
<text x="123" y="132.6">AB4</text>
<text x="180.7" y="132.6">K4</text>
<text x="180.7" y="134.8">T7</text>
<text x="180.7" y="137">Y5</text>
<text x="121.7" y="139.2">AC11</text>
<text x="122.9" y="143.6">AC2</text>
<text x="123" y="141.4">AB3</text>
<text x="180.7" y="139.2">AC4</text>
<text x="180.7" y="143.6">K3</text>
<text x="219.4" y="142.1">H_DSTBP#[3:0]</text>
<text x="235.3" y="142.1">(4)</text>
<text x="122.9" y="145.8">AD1</text>
<text x="122.9" y="148">AD9</text>
<text x="180.7" y="145.8">T6</text>
<text x="180.7" y="148">AA5</text>
<text x="122.9" y="150.2">AC1</text>
<text x="122.9" y="152.4">AD7</text>
<text x="122.9" y="154.7">AC6</text>
<text x="180.7" y="150.2">AC5</text>
<text x="121.7" y="159.1">AD10</text>
<text x="122.9" y="161.3">AD4</text>
<text x="123" y="156.9">AB5</text>
<text x="180.7" y="156.9">D3</text>
<text x="180.7" y="159.1">D4</text>
<text x="180.7" y="161.3">B3</text>
<text x="219.4" y="157.6">H_HIT#</text>
<text x="219.4" y="159.8">H_HITM#</text>
<text x="219.4" y="162">H_LOCK#</text>
<text x="227.8" y="157.6">(4)</text>
<text x="229.3" y="159.8">(4)</text>
<text x="230" y="162">(4)</text>
<text x="122.9" y="163.5">AC8</text>
<text x="124.3" y="167.9">E1</text>
<text x="124.3" y="170.1">E2</text>
<text x="124.3" y="172.3">E4</text>
<text x="180.7" y="170.1">D8</text>
<text x="180.7" y="172.3">G8</text>
<text x="219.4" y="168.6">H_REQ#[4:0]</text>
<text x="233.1" y="168.6">(4)</text>
<text x="124.2" y="179">U1</text>
<text x="124.3" y="176.8">Y1</text>
<text x="180.7" y="174.5">B8</text>
<text x="180.7" y="176.8">F8</text>
<text x="180.7" y="179">A8</text>
<text x="122.8" y="185.6">AG2</text>
<text x="123.8" y="181.2">W1</text>
<text x="180.7" y="183.4">B4</text>
<text x="180.7" y="185.6">E6</text>
<text x="219.4" y="181.9">H_RS#[2:0]</text>
<text x="231.5" y="181.9">(4)</text>
<text x="60.7" y="186.3">(3) CLK_MCH_BCLK</text>
<text x="60.7" y="188.5">(3) CLK_MCH_BCLK#</text>
<text x="122.8" y="187.8">AG1</text>
<text x="180.7" y="187.8">D6</text>
<text x="180.7" y="194.4">E7</text>
<text x="180.7" y="192.2">E3</text>
<text x="219.4" y="192.9">H_CPUSLP#</text>
<text x="219.4" y="195.1">H_TRDY#</text>
<text x="230.2" y="195.1">(4)</text>
<text x="232.6" y="192.9">(4,12)</text>
<text x="338.3" y="273.6">Size</text>
<text x="347.1" y="273.6">Document Number</text>
<text x="411.2" y="273.6">Rev</text>
<text x="338.3" y="280.2">Date:</text>
<text x="347.1" y="280.2">Tuesday, March 14, 2006</text>
<text x="382.4" y="280.2">Sheet</text>
<text x="393.5" y="280.2">6</text>
<text x="400.1" y="280.2">of</text>
<text x="406.7" y="280.2">42</text>
<text x="413.4" y="276.2">1A</text>
</g>
<g font-size="2" fill="#000080">
<text x="128.3" y="21.7">U35A</text>
<text x="26.7" y="26.1">R448</text>
<text x="26.7" y="28.3">24.9/F_4</text>
<text x="26.7" y="52.6">R447</text>
<text x="26.7" y="54.8">54.9/F_4</text>
<text x="26.7" y="79.1">R161</text>
<text x="26.7" y="81.3">221/F_4</text>
<text x="26.7" y="94.6">R163</text>
<text x="37.7" y="94.6">C311</text>
<text x="256.5" y="90.2">R155</text>
<text x="256.5" y="92.4">100/F_4</text>
<text x="26.7" y="96.8">100/F_4</text>
<text x="37.7" y="99">0.1U_NPO_4</text>
<text x="190.2" y="105.6">R444</text>
<text x="203.4" y="105.6">0_4</text>
<text x="241" y="107.8">0.1U_NPO_4</text>
<text x="243.2" y="103.4">C295</text>
<text x="256.5" y="103.4">R157</text>
<text x="256.5" y="105.6">200/F_4</text>
<text x="26.7" y="121.1">R449</text>
<text x="26.7" y="123.3">54.9/F_4</text>
<text x="243.2" y="123.3">C292</text>
<text x="243.2" y="127.7">0.1U_NPO_4</text>
<text x="26.7" y="147.6">R450</text>
<text x="26.7" y="149.8">221/F_4</text>
<text x="24.5" y="167.5">100/F_4</text>
<text x="26.7" y="163.1">R451</text>
<text x="37.7" y="163.1">C562</text>
<text x="37.7" y="167.5">0.1U_NPO_4</text>
<text x="96.5" y="184.3">T204</text>
<text x="26.7" y="187.4">R452</text>
<text x="26.7" y="189.6">24.9/F_4</text>
<text x="96.5" y="190.9">T205</text>
<text x="128.3" y="198.4">Calistoga</text>
</g>
<g font-size="2" fill="#004080">
<text x="129.4" y="25.2">H_D#_0</text>
<text x="129.4" y="27.4">H_D#_1</text>
<text x="129.4" y="29.6">H_D#_2</text>
<text x="170.8" y="25.2">H_A#_3</text>
<text x="170.8" y="27.4">H_A#_4</text>
<text x="170.8" y="29.6">H_A#_5</text>
<text x="129.4" y="31.8">H_D#_3</text>
<text x="129.4" y="34">H_D#_4</text>
<text x="170.8" y="31.8">H_A#_6</text>
<text x="170.8" y="34">H_A#_7</text>
<text x="129.4" y="36.2">H_D#_5</text>
<text x="129.4" y="38.4">H_D#_6</text>
<text x="129.4" y="40.7">H_D#_7</text>
<text x="169.6" y="40.7">H_A#_10</text>
<text x="170.8" y="36.2">H_A#_8</text>
<text x="170.8" y="38.4">H_A#_9</text>
<text x="129.4" y="42.9">H_D#_8</text>
<text x="129.4" y="45.1">H_D#_9</text>
<text x="129.4" y="47.3">H_D#_10</text>
<text x="169.6" y="42.9">H_A#_11</text>
<text x="169.6" y="45.1">H_A#_12</text>
<text x="169.6" y="47.3">H_A#_13</text>
<text x="129.4" y="49.5">H_D#_11</text>
<text x="129.4" y="51.7">H_D#_12</text>
<text x="129.4" y="53.9">H_D#_13</text>
<text x="169.6" y="49.5">H_A#_14</text>
<text x="169.6" y="51.7">H_A#_15</text>
<text x="169.6" y="53.9">H_A#_16</text>
<text x="129.4" y="56.1">H_D#_14</text>
<text x="129.4" y="58.3">H_D#_15</text>
<text x="169.6" y="56.1">H_A#_17</text>
<text x="169.6" y="58.3">H_A#_18</text>
<text x="129.4" y="60.5">H_D#_16</text>
<text x="129.4" y="62.8">H_D#_17</text>
<text x="129.4" y="65">H_D#_18</text>
<text x="169.6" y="60.5">H_A#_19</text>
<text x="169.6" y="62.8">H_A#_20</text>
<text x="169.6" y="65">H_A#_21</text>
<text x="129.4" y="67.2">H_D#_19</text>
<text x="129.4" y="69.4">H_D#_20</text>
<text x="129.4" y="71.6">H_D#_21</text>
<text x="169.6" y="67.2">H_A#_22</text>
<text x="169.6" y="69.4">H_A#_23</text>
<text x="169.6" y="71.6">H_A#_24</text>
<text x="129.4" y="73.8">H_D#_22</text>
<text x="129.4" y="76">H_D#_23</text>
<text x="169.6" y="73.8">H_A#_25</text>
<text x="169.6" y="76">H_A#_26</text>
<text x="129.4" y="78.2">H_D#_24</text>
<text x="129.4" y="80.4">H_D#_25</text>
<text x="129.4" y="82.6">H_D#_26</text>
<text x="169.6" y="78.2">H_A#_27</text>
<text x="169.6" y="80.4">H_A#_28</text>
<text x="169.6" y="82.6">H_A#_29</text>
<text x="129.4" y="84.9">H_D#_27</text>
<text x="129.4" y="87.1">H_D#_28</text>
<text x="129.4" y="89.3">H_D#_29</text>
<text x="169.6" y="84.9">H_A#_30</text>
<text x="169.6" y="87.1">H_A#_31</text>
<text x="129.4" y="91.5">H_D#_30</text>
<text x="129.4" y="93.7">H_D#_31</text>
<text x="129.4" y="95.9">H_D#_32</text>
<text x="165.4" y="93.7">H_ADSTB#_0</text>
<text x="165.4" y="95.9">H_ADSTB#_1</text>
<text x="170.2" y="91.5">H_ADS#</text>
<text x="129.4" y="98.1">H_D#_33</text>
<text x="129.4" y="100.3">H_D#_34</text>
<text x="167.9" y="98.1">H_VREF_0</text>
<text x="170.1" y="100.3">H_BNR#</text>
<text x="129.4" y="102.5">H_D#_35</text>
<text x="129.4" y="104.7">H_D#_36</text>
<text x="129.4" y="107">H_D#_37</text>
<text x="166.1" y="107">H_CPURST#</text>
<text x="167.5" y="104.7">H_BREQ#0</text>
<text x="169.7" y="102.5">H_BPRI#</text>
<text x="129.4" y="109.2">H_D#_38</text>
<text x="129.4" y="111.4">H_D#_39</text>
<text x="129.4" y="113.6">H_D#_40</text>
<text x="167.5" y="111.4">H_DEFER#</text>
<text x="168.2" y="113.6">H_DPWR#</text>
<text x="168.9" y="109.2">H_DBSY#</text>
<text x="129.4" y="115.8">H_D#_41</text>
<text x="129.4" y="118">H_D#_42</text>
<text x="167.9" y="118">H_VREF_1</text>
<text x="168.6" y="115.8">H_DRDY#</text>
<text x="129.4" y="120.2">H_D#_43</text>
<text x="129.4" y="122.4">H_D#_44</text>
<text x="129.4" y="124.6">H_D#_45</text>
<text x="167.3" y="122.4">H_DINV#_0</text>
<text x="167.3" y="124.6">H_DINV#_1</text>
<text x="129.4" y="126.8">H_D#_46</text>
<text x="129.4" y="129.1">H_D#_47</text>
<text x="129.4" y="131.3">H_D#_48</text>
<text x="167.3" y="126.8">H_DINV#_2</text>
<text x="167.3" y="129.1">H_DINV#_3</text>
<text x="129.4" y="133.5">H_D#_49</text>
<text x="129.4" y="135.7">H_D#_50</text>
<text x="129.4" y="137.9">H_D#_51</text>
<text x="165.3" y="133.5">H_DSTBN#_0</text>
<text x="165.3" y="135.7">H_DSTBN#_1</text>
<text x="165.3" y="137.9">H_DSTBN#_2</text>
<text x="129.4" y="140.1">H_D#_52</text>
<text x="129.4" y="142.3">H_D#_53</text>
<text x="165.3" y="140.1">H_DSTBN#_3</text>
<text x="129.4" y="144.5">H_D#_54</text>
<text x="129.4" y="146.7">H_D#_55</text>
<text x="129.4" y="148.9">H_D#_56</text>
<text x="165.4" y="144.5">H_DSTBP#_0</text>
<text x="165.4" y="146.7">H_DSTBP#_1</text>
<text x="165.4" y="148.9">H_DSTBP#_2</text>
<text x="129.4" y="151.2">H_D#_57</text>
<text x="129.4" y="153.4">H_D#_58</text>
<text x="129.4" y="155.6">H_D#_59</text>
<text x="165.4" y="151.2">H_DSTBP#_3</text>
<text x="129.4" y="157.8">H_D#_60</text>
<text x="129.4" y="160">H_D#_61</text>
<text x="169.4" y="160">H_HITM#</text>
<text x="171.1" y="157.8">H_HIT#</text>
<text x="129.4" y="162.2">H_D#_62</text>
<text x="129.4" y="164.4">H_D#_63</text>
<text x="168.9" y="162.2">H_LOCK#</text>
<text x="129.4" y="168.8">H_XRCOMP</text>
<text x="129.4" y="171">H_XSCOMP</text>
<text x="129.4" y="173.2">H_XSWING</text>
<text x="167.7" y="171">H_REQ#_0</text>
<text x="167.7" y="173.2">H_REQ#_1</text>
<text x="129.4" y="177.7">H_YRCOMP</text>
<text x="129.4" y="179.9">H_YSCOMP</text>
<text x="167.7" y="175.5">H_REQ#_2</text>
<text x="167.7" y="177.7">H_REQ#_3</text>
<text x="167.7" y="179.9">H_REQ#_4</text>
<text x="129.4" y="182.1">H_YSWING</text>
<text x="169.3" y="184.3">H_RS#_0</text>
<text x="129.4" y="188.7">H_CLKIN#</text>
<text x="129.4" y="186.5">H_CLKIN</text>
<text x="169.3" y="186.5">H_RS#_1</text>
<text x="169.3" y="188.7">H_RS#_2</text>
<text x="166.3" y="193.1">H_SLPCPU#</text>
<text x="168.9" y="195.3">H_TRDY#</text>
</g>
<g font-size="1.6">
<text x="28.3" y="1.7">1</text>
<text x="80.2" y="1.7">2</text>
<text x="132.2" y="1.7">3</text>
<text x="184.1" y="1.7">4</text>
<text x="236" y="1.7">5</text>
<text x="287.9" y="1.7">6</text>
<text x="339.9" y="1.7">7</text>
<text x="391.8" y="1.7">8</text>
<text x=".7" y="38.4">A</text>
<text x="418.3" y="38.4">A</text>
<text x=".7" y="108">B</text>
<text x="418.3" y="108">B</text>
<text x=".7" y="177.7">C</text>
<text x="418.3" y="177.7">C</text>
<text x=".7" y="247.2">D</text>
<text x="418.3" y="247.2">D</text>
<text x="28.3" y="282.3">1</text>
<text x="80.2" y="282.3">2</text>
<text x="132.2" y="282.3">3</text>
<text x="184.1" y="282.3">4</text>
<text x="236" y="282.3">5</text>
<text x="287.9" y="282.3">6</text>
<text x="339.9" y="282.3">7</text>
<text x="391.8" y="282.3">8</text>
</g>
</svg>
